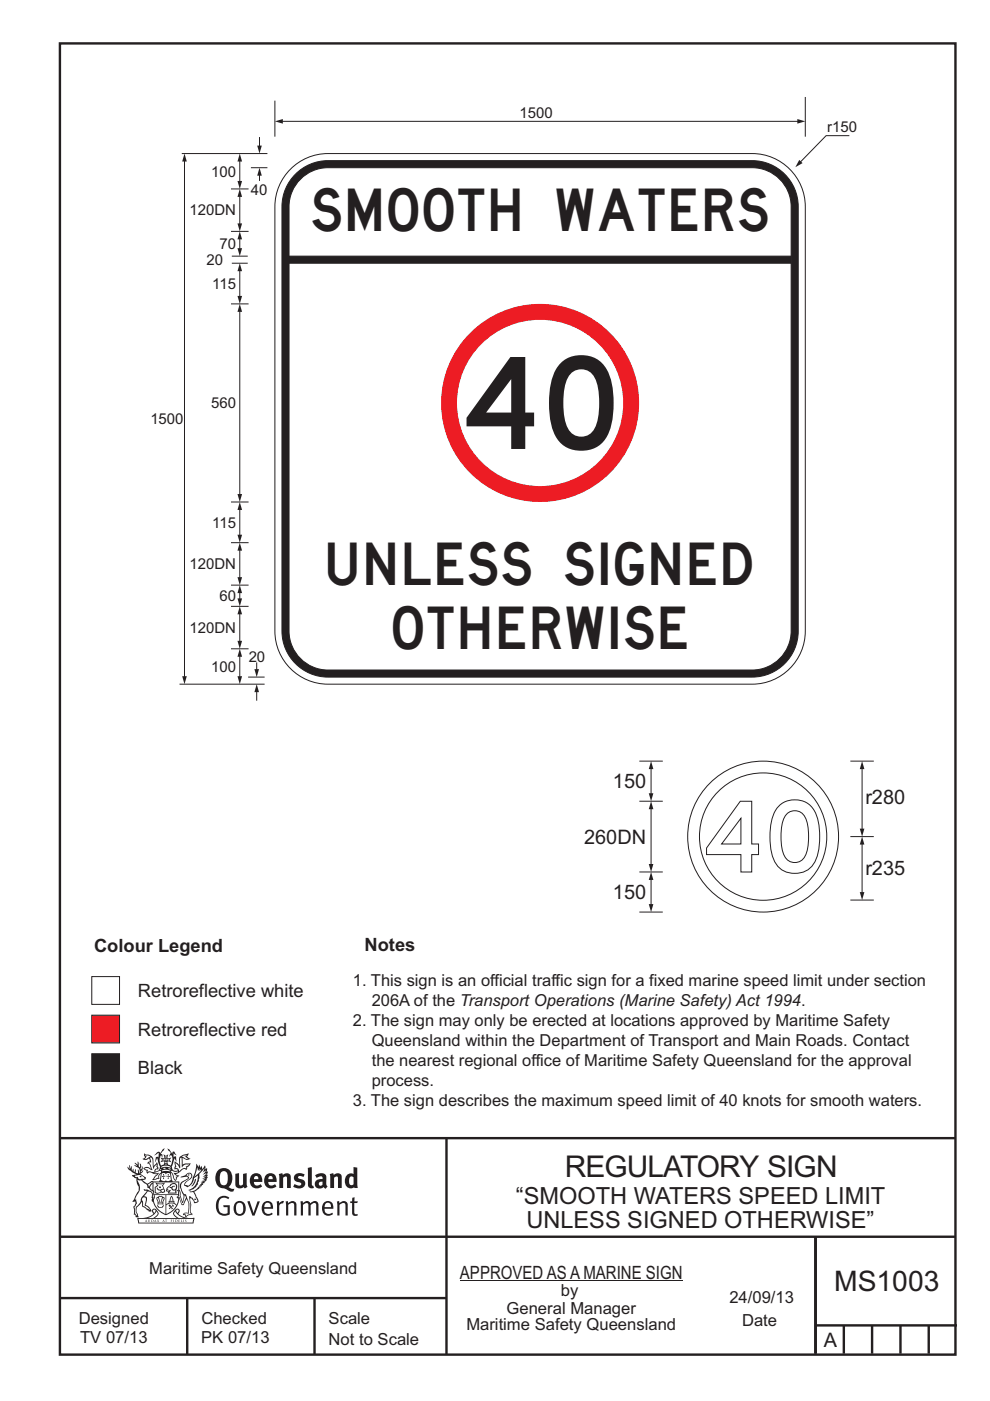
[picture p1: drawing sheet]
<svg xmlns="http://www.w3.org/2000/svg" width="210mm" height="297mm" viewBox="0 0 210 297" stroke-linecap="round" stroke-linejoin="round" font-family="sans-serif">
<g fill="none" stroke="#231f20" stroke-width=".51">
<path d="M12.7 9.2h190v278h-190zM12.7 241.3h189.9M94.7 241.4v45.8M12.7 275.2h82M12.7 262.2h190.1M39.7 275.2v12M66.7 275.2v12M173 262.2v24.8M173 281h30M179 281v6M185 281v6M191 281v6"/>
<path d="M197 281v6"/>
</g>
<path d="M19.5 207.1h5.9v5.8h-5.9z" fill="none" stroke="#231f20" stroke-width=".21"/>
<path d="M19.5 215.2h5.9v5.9h-5.9z" fill-rule="evenodd" fill="#ed1c24" stroke="#231f20" stroke-width=".21"/>
<path d="M19.5 223.4h5.9v5.9h-5.9z" fill-rule="evenodd" fill="#231f20" stroke="#231f20" stroke-width=".21"/>
<g fill="#231f20">
<path d="M47 248.5a2.55 2.55 0 0 0 0 2.7l.3 .1a.81 .81 0 0 0 1-.9v-.6a1.04 1.04 0 0 0-1.1-1.5zM46.3 248.1a1.82 1.82 0 0 1 2.1-.2 1.82 1.82 0 0 1 .9 1.9 2.29 2.29 0 0 1-.8 1.9l.7 .3h.5l-.2 .6a2.87 2.87 0 0 1-2-.7 2.12 2.12 0 0 1-1.7-3.1z" fill-rule="evenodd"/>
<path d="M49.9 248.9l.8-.2v2a.46 .46 0 0 0 .2 .6 .46 .46 0 0 0 .7-.2v-2.2l.7-.2v2.4l.2 .5-.6 .4-.2-.3a1.02 1.02 0 0 1-1.2 .2 1.02 1.02 0 0 1-.6-1.1z" fill-rule="evenodd"/>
<path d="M54 249.5l-.1 .5h.9a.49 .49 0 0 0-.2-.6 .49 .49 0 0 0-.6 .1zM53.4 249.2a1.34 1.34 0 0 1 1.6-.3 1.34 1.34 0 0 1 .6 1.5v.2h-1.7a.77 .77 0 0 0 .5 .8 .77 .77 0 0 0 .9-.3l.3 .4a1.59 1.59 0 0 1-2.1 .2 1.59 1.59 0 0 1-.4-2z" fill-rule="evenodd"/>
<path d="M57 249.5l-.1 .5h.9a.49 .49 0 0 0-.2-.6 .49 .49 0 0 0-.6 .1zM56.4 249.2a1.34 1.34 0 0 1 1.6-.3 1.34 1.34 0 0 1 .7 1.5v.2h-1.8a.77 .77 0 0 0 .5 .8 .77 .77 0 0 0 .9-.3l.3 .4a1.59 1.59 0 0 1-2 .2 1.59 1.59 0 0 1-.5-2z" fill-rule="evenodd"/>
<path d="M59.1 248.9l.8-.2 .1 .4a.95 .95 0 0 1 1-.3 .95 .95 0 0 1 .7 .8v2.3h-.8v-2.3a.46 .46 0 0 0-.8 .1v2.2h-.9z" fill-rule="evenodd"/>
<path d="M62.5 249.1a1.75 1.75 0 0 1 2.1-.1l-.2 .5-.6-.2a.43 .43 0 0 0-.6 .3l.4 .3a1.04 1.04 0 0 1 1.2 1.2 1.04 1.04 0 0 1-1.4 .9l-1.2-.4 .3-.6 1 .4 .4-.4a.88 .88 0 0 0-1-.5l-.4-.2-.1-.4z" fill-rule="evenodd"/>
<path d="M65.3 247.6l.8-.2 .1 3.8 .2 .2 .2 .5a.88 .88 0 0 1-1-.1 .88 .88 0 0 1-.3-1z" fill-rule="evenodd"/>
<path d="M67.8 250.6a.43 .43 0 0 0-.1 .7 .43 .43 0 0 0 .7-.1v-.7zM66.8 249.2a1.7 1.7 0 0 1 2.4 .1v1.8l.3 .4-.4 .5-.5-.3a1.03 1.03 0 0 1-1.7-.2 1.03 1.03 0 0 1 .8-1.5h.7v-.4a.8 .8 0 0 0-1.2 .1z" fill-rule="evenodd"/>
<path d="M69.9 248.9l.8-.2 .1 .4a.95 .95 0 0 1 1-.3 .95 .95 0 0 1 .7 .8v2.3h-.8v-2.3a.46 .46 0 0 0-.8 .1v2.2h-.8z" fill-rule="evenodd"/>
<path d="M74.3 249.5a1.48 1.48 0 0 0 0 1.7l.4 .1 .3-.2v-1.5l-.3-.2zM75 247.4l.8 .2 .1 4.3h-.7l-.1-.2a1.26 1.26 0 0 1-1.4 0 1.26 1.26 0 0 1-.6-1.3 1.29 1.29 0 0 1 .5-1.3 1.29 1.29 0 0 1 1.4-.2z" fill-rule="evenodd"/>
<path d="M46.4 253.9a1.72 1.72 0 0 1 2.2 0l-.2 .3a1.24 1.24 0 0 0-1.4-.1 1.24 1.24 0 0 0-.7 1.3 1.49 1.49 0 0 0 1.3 2l.7-.2v-1.3h-.9l-.1-.4h1.4v2a1.93 1.93 0 0 1-2.2-.1 1.93 1.93 0 0 1-.7-2.2l.2-.7z" fill-rule="evenodd"/>
<path d="M50.3 255.2a1.65 1.65 0 0 0 .3 2.2 .99 .99 0 0 0 1-1.5 .78 .78 0 0 0-.4-.8 .78 .78 0 0 0-.9 .1zM50 254.9a1.33 1.33 0 0 1 1.6-.1 1.33 1.33 0 0 1 .5 1.5 1.31 1.31 0 0 1-1.3 1.5 1.31 1.31 0 0 1-1.3-1.6l.1-.5z" fill-rule="evenodd"/>
<path d="M52.5 254.7l.4-.1 .9 2.6 .8-2.5h.5l-1.1 3h-.5z" fill-rule="evenodd"/>
<path d="M56.2 255.2l-.2 .7h1.4a.7 .7 0 0 0-.3-.8 .7 .7 0 0 0-.9 .1zM55.9 255a1.22 1.22 0 0 1 1.5-.2 1.22 1.22 0 0 1 .5 1.5h-1.9a.93 .93 0 0 0 .5 1 .93 .93 0 0 0 1.2-.2l.1 .3a1.43 1.43 0 0 1-1.7 .1 1.43 1.43 0 0 1-.6-1.7z" fill-rule="evenodd"/>
<path d="M58.7 254.8l.4-.2 .1 .5 .4-.3 .6-.2-.2 .6a.66 .66 0 0 0-.8 .6v1.9h-.4z" fill-rule="evenodd"/>
<path d="M60.6 254.8l.4-.2 .1 .5a.94 .94 0 0 1 1-.4 .94 .94 0 0 1 .8 .7v2.3h-.5l-.1-2.5a.81 .81 0 0 0-1.2 .3v2.2h-.4z" fill-rule="evenodd"/>
<path d="M63.7 254.7l.5-.1 .1 .5 .4-.3a.78 .78 0 0 1 1.1 .3 .9 .9 0 0 1 1-.5 .9 .9 0 0 1 .7 .8v2.3h-.4l-.1-2.5a.67 .67 0 0 0-1.1 .3v2.2h-.5v-2.4l-.4-.2-.7 .4v2.2h-.5z" fill-rule="evenodd"/>
<path d="M69 255.2l-.2 .7h1.4a.7 .7 0 0 0-.3-.8 .7 .7 0 0 0-.9 .1zM68.7 255a1.22 1.22 0 0 1 1.5-.2 1.22 1.22 0 0 1 .5 1.5h-1.9a.93 .93 0 0 0 .5 1 .93 .93 0 0 0 1.2-.2l.1 .3a1.44 1.44 0 0 1-1.7 .1 1.44 1.44 0 0 1-.6-1.7z" fill-rule="evenodd"/>
<path d="M71.4 254.8l.5-.2 .1 .5a.94 .94 0 0 1 1-.4 .94 .94 0 0 1 .7 .7v2.3h-.4l-.1-2.5a.81 .81 0 0 0-1.2 .3v2.2h-.5z" fill-rule="evenodd"/>
<path d="M74.7 254l.5-.2v.9h.7l-.1 .4h-.7l.1 2.2 .1 .1h.5l.1 .3a.75 .75 0 0 1-1.2-.6v-2h-.4v-.4h.4z" fill-rule="evenodd"/>
<path d="M30.8 244.9l1.1 .3-.9 .5h-.4l.5-.5zM31.8 245.5l.2-.1a2.44 2.44 0 0 1 .4 2l.1 .4 .7-1-.1 .6 .3 .3a.57 .57 0 0 0-.6 .8l-1-.2-.5 .2 .1-.5-.7-.2 .6-.2 1 .5 .1-.1-.6-1.3-.2-.1 .5-.1zM30.7 244.5l-.2 .4 .3 .4-.6 .4a1.04 1.04 0 0 0 1.4-.1l.2 .7h-.4l-.2 .4a.94 .94 0 0 1 .9 1.1l-.2-.1a1.16 1.16 0 0 0-1.5-.1l.3 .4 .4 .2 .1 .5 .2 .2v-.2a.94 .94 0 0 1 1.1 .2h.9l-1.2 1.2a1.13 1.13 0 0 0 1.2-.2l.4-.1-.1-.4 .5-.7a.83 .83 0 0 0-.6 1.1l-.3-.1-.7 .3 1.1-1.4-.5 .2-.5-.1 1.3-.5-.2-.2-.8 .4v-.3l.2-.2 .3 .1 .1-.3-.2-.4v-.6l-.2-.3-.6 .9v-.7a1.42 1.42 0 0 0-1.7-1.8z" fill-rule="evenodd"/>
<path d="M38.5 245.3l.5-.3 .7-.1-.6 .3 .8 .5h-.3zM38.3 245.5h.2l.1 2a1.69 1.69 0 0 1 1.5-.7l-.7 .5 .1 .5a1.1 1.1 0 0 0-1.5 .6l-.1-.5-.2-.2h-.5l.2-.4-.2-.7a1.42 1.42 0 0 1 .8 1.1l.2-.1zM37.1 246.2l.1 1-.2 .3v.5l.6-.1 .1 .2a.96 .96 0 0 1-1.1-.1l-.1 .1a1.06 1.06 0 0 0 1.3 .2v.1a.72 .72 0 0 1-1 .2l.3 .5 .6 .3-.4 .1-.1 .7-.3-.4-.3-1.1-.4-.4 .4 .9a1.54 1.54 0 0 0 .6 1.2l.2-.3a.58 .58 0 0 1 .5-.7l.1-.2h-.3l-.4-.3 .9-.5a.93 .93 0 0 1 1.1-.5l.1 .2 .2-.1 .1-.5a.99 .99 0 0 0 .7-.9l-1.3 .1-.4 .3v-1.5l.9 .4 .8-.3h-.3l-.5-.4 .4-.7-.7 .2a1.46 1.46 0 0 0-1.3 2.1v.4l-.2-.4z" fill-rule="evenodd"/>
<path d="M35.6 248.9l.2 .1-.1 .4h.3l-.3 .1v.5l-.1-.6h-.3l.3-.1z" fill-rule="evenodd"/>
<path d="M34.6 248.9l.2 .1-.1 .3 .4 .1h-.4v.6l-.1-.5-.3-.1h.3z" fill-rule="evenodd"/>
<path d="M34.3 248.8a.57 .57 0 0 1 .9 .2 .57 .57 0 0 1 .9-.2l.2 1.4-.2 .1a.57 .57 0 0 1-.9-.1 .69 .69 0 0 1-1.1 0zM34.2 248.1l-.3 2.1-.2 .4h2.9l-.1-.4-.3-2.1h-.2v.3l-.8-.1-.9 .1 .1-.3z" fill-rule="evenodd"/>
<path d="M34.2 252.4a.3 .3 0 0 0 .6 0 .3 .3 0 0 0-.6 0zM33.3 251l.3 .3-.3 .3a.79 .79 0 0 0 0 1.3l.8-.2-.1-.3a.55 .55 0 0 1-.7-.6h.1l.1 .3 .4 .1 .8-.2-.4-.7 .4-.3-.7 .1zM33 250.7l1.1 .2 .9-.2-.4 .7 .4 1.1a.56 .56 0 0 1-.8 .3l-.2 .1a.73 .73 0 0 1-.9 .1 .73 .73 0 0 1-.3-.9v-.4l.5-.4z" fill-rule="evenodd"/>
<path d="M35.6 251.9l.7-.5a.58 .58 0 0 1 1-.1 .58 .58 0 0 1-.5 .9l-.2-.3a.43 .43 0 0 1 .6-.3v-.1a.57 .57 0 0 0-.8 .2l-.2-.1-.3 .2 .4 .1a.55 .55 0 0 0 .9 .5v.5h-1.3l.3-.4-.1-.2-.6 .1 .2-.2-.2-.1zM35.4 251.8l-.1 .2a.39 .39 0 0 0 .2 .7l.3-.1-.2 .5h1.9l-.1-.8a.86 .86 0 0 0-.1-1.4 .86 .86 0 0 0-1.3 .4z" fill-rule="evenodd"/>
<path d="M36 254.8h.8v.2h-.8zM36.4 253.8l.2 .8h-.4zM36.4 253.5l-.3 .5-.1 .6h-.2v.4l-.7 .4 .1 .2a1.48 1.48 0 0 1 2.2 .1l.2-.1-.6-.5v-.5h-.2l-.1-.6z" fill-rule="evenodd"/>
<path d="M35.8 255.4l.3 .1 .2 .3 .3-.2-.2-.2a.38 .38 0 0 1 .4 .5l-.1-.2-.3 .3 .3 .2-.3 .2-.1-.3-.4 .3-.1-.2 .4-.3-.2-.1-.1 .1z" fill-rule="evenodd"/>
<path d="M34.5 254h.2v.2l-.3 .6h-.1zM33.6 255.3h.9v.2a.55 .55 0 0 1-.8 .4v-.2h-.2zM33.4 254h.2l.2 .8h-.2zM33.6 255h.8l.1 .1-.8 .1zM33.8 253.7h.5l-.2 1.1h-.2zM33.3 253.8l-.1 .3 .3 1.2a.48 .48 0 0 0-.1 .5 .48 .48 0 0 0 .4 .3l.6-.1a.49 .49 0 0 0 .2-.7l.3-1.2-.1-.3a1.42 1.42 0 0 0-1.5 0z" fill-rule="evenodd"/>
<path d="M33.6 251.6h.5l.1 .3h-.4z" fill-rule="evenodd"/>
<path d="M41.3 250.1l.3-.2-.2 .9-.6 .7h-.2l.5-.7z" fill-rule="evenodd"/>
<path d="M39.7 249l.3-.2 .5 .2a.88 .88 0 0 1-.6 1.1 1.22 1.22 0 0 0-.8 1.3l.5 .2a.72 .72 0 0 0 .9-.4l.5-.8 .2-.6 .8-.6v.3a2.85 2.85 0 0 1-2 2.8l.1 .1a2.13 2.13 0 0 0 1.9-1.5l-.1-.2a2.01 2.01 0 0 0 .3-1.8l1.2-1.3-.4 1 .7-.5-.7 1 .8-.4-.8 .8 .7-.1-.9 .5 .8-.1-.8 .4h.7l-.8 .3 .3 .2h-.4l.2 .4-.4-.1 .2 .3h-.4l.1 .3h-.1a2.16 2.16 0 0 1-2 1l.1 .2h.4a.76 .76 0 0 1 .7 .7l.5 1.2-.6 .2a1.45 1.45 0 0 0-1.2-1.3l.3 1.8-.1 1.9 .4 .2a1.07 1.07 0 0 0-1.2 .4v-.3l-.5-.2a.87 .87 0 0 1 1-.1l.1-.7a4.4 4.4 0 0 0-.6-3.1l-.1-.3h-.2a2.16 2.16 0 0 1-.7-2.2l.3-.3 1.2-.8a.55 .55 0 0 0-.4-.7zM37.8 252.4a.76 .76 0 0 1 .3 1.1l.6 1.6 .4-1.7 .2 .1a.61 .61 0 0 1-.1 .9l-.3 .9h-.2l-.7-1.6-.3 .1a1.18 1.18 0 0 0 .1-1.4zM41.8 247.5l.2 .8 .3-.6v.6l.3-.5a1.9 1.9 0 0 1-1.1 1.4l-.3 .3zM38.2 249.6l1.4-.1 .2 .1v.3l-.5 .3a1.26 1.26 0 0 0-1 1.9l.2 .7a1.84 1.84 0 0 1 .2 2l-.4-1.3a.96 .96 0 0 0-.4-1.3l-.4 .3a.78 .78 0 0 1-.1 1.3l.2 .2h.4l.4 1.1a.38 .38 0 0 0 .2 .4 .38 .38 0 0 0 .4-.1l.6-1.2a2.94 2.94 0 0 1 .3 2.5v.5l-.8-.1-.3 .4v.2l.4-.1 .1 .4 .2 .1a1.02 1.02 0 0 1 1.3-.5l-.1-.4-.3-.1 .2-1.7-.3-1.4 .1 .1a1.14 1.14 0 0 1 .7 .9 .63 .63 0 0 0 .9-.2 .63 .63 0 0 0-.2-.8l-.6-1.3 .9-.6 .2-.3 .2-.1v-.2h.3l-.1-.3h.4l-.1-.3 .5-.1-.2-.2 .5-.4 .1-.2-.3 .1 .5-.6-.3 .1 .3-.6-.4 .1 .4-.5v-.3l-.3 .2 .1-.6v-.3l-.4 .3-.1-.8-.5 .8-.2-.7-.2 .5-.3-.8-.1 .6-.5-.8-.1 1.4-.7 1.9a1.81 1.81 0 0 1-.9 1.4l-.6-.2a1.75 1.75 0 0 1 1.1-1.2 .75 .75 0 0 0 .1-1.3 .75 .75 0 0 0-1.2 .5z" fill-rule="evenodd"/>
<path d="M41.2 254.2l.3-.1 .1 .3h-.4z" fill-rule="evenodd"/>
<path d="M29.4 258.4h11.6l-.2 .8h-11.3zM31.3 258.2l.5-.1a2.48 2.48 0 0 0 1.4-1.3l.2 .6-.5 .5-.4 .3zM32.5 256.6l.3-.2 .2 .2-.3 .6zM37.2 256.8a2.65 2.65 0 0 0 1.8 1.4h-1.1l-.5-.3-.5-.5zM37.4 256.6l.2-.2 .3 .2-.3 .6zM29.2 258.2l.1 1.2h11.7l.3-1.1-.2-.1a4.1 4.1 0 0 1-3.3-.9l.3-.4-.1-.5a1.06 1.06 0 0 0-1.3 .9l.2 .4 .6 .5h-4.7l.3-.1a.84 .84 0 0 0 .6-.7 .84 .84 0 0 0-.5-.9l-.3-.2-.5 .1-.1 .5 .3 .4a4.2 4.2 0 0 1-3.4 .9z" fill-rule="evenodd"/>
<path d="M31 258.7l.1 .2h-.2zM31 258.6l-.3 .5 .4-.1 .2 .1z" fill-rule="evenodd"/>
<path d="M31.3 258.6h.2v.4a.25 .25 0 0 0 .3-.1 .25 .25 0 0 0-.1-.3h.1a.29 .29 0 0 1 0 .4 .29 .29 0 0 1-.4 0 .29 .29 0 0 1 0-.4z" fill-rule="evenodd"/>
<path d="M32.2 258.6a.22 .22 0 0 1 .3 .2 .22 .22 0 0 1-.3 .2zM32 258.6v.5a.33 .33 0 0 0 .5-.1 .33 .33 0 0 0 0-.4 .33 .33 0 0 0-.5 0z" fill-rule="evenodd"/>
<path d="M32.9 258.7l.1 .2h-.2zM32.9 258.6l-.2 .5 .3-.1 .2 .1z" fill-rule="evenodd"/>
<path d="M33.3 258.6h.2v.2l.3-.2-.2 .2 .2 .3-.3-.2-.1 .2h-.1l.2-.3z" fill-rule="evenodd"/>
<path d="M34.7 258.7l.1 .2h-.2zM34.7 258.6l-.3 .5 .4-.1 .2 .1z" fill-rule="evenodd"/>
<path d="M35 258.6h.4h-.1v.5h-.2l.1-.5z" fill-rule="evenodd"/>
<path d="M36.2 258.6h.3h-.2v.2h.2h-.2l.1 .3h-.2z" fill-rule="evenodd"/>
<path d="M36.7 258.6h.2v.5h-.2z" fill-rule="evenodd"/>
<path d="M37.3 258.6a.22 .22 0 0 1 .3 .2 .22 .22 0 0 1-.3 .2zM37.1 258.6v.5a.33 .33 0 0 0 .5-.1 .33 .33 0 0 0 0-.4 .33 .33 0 0 0-.5 0z" fill-rule="evenodd"/>
<path d="M37.8 258.6h.3h-.1v.2h.1h-.1v.2l.1 .1h-.3z" fill-rule="evenodd"/>
<path d="M38.3 258.6h.3l-.1 .4 .2 .1h-.4z" fill-rule="evenodd"/>
<path d="M38.9 258.6h.2v.5h-.2z" fill-rule="evenodd"/>
<path d="M39.3 258.6h.2l-.2 .1 .2 .2-.1 .2h-.1v-.2l.2 .1z" fill-rule="evenodd"/>
<path d="M34.2 247.4a1.51 1.51 0 0 1 2 .2 2.67 2.67 0 0 0-2.1 0zM35.7 247.6l.4 .2 .1 .2-.4-.1zM34.6 247.7l.4-.1 .2 .2h-.4zM34 247.9l.3 .1-.3 .1zM34.9 246.9l.3-.2 .2 .2zM34.9 245.7h.2v.4h-.2zM35 245.1l.2 .2 .2-.2-.1 .4h-.2zM35.1 246.3h.2l.1 .4-.2-.2-.2 .2zM35.3 245.7h.2v.4h-.2zM34.4 245.7l.3 .1v.2l-.3 .1 .2-.2zM35.7 245.8l.3-.1-.2 .2 .2 .2-.4-.1zM32.7 244.9l1-.5-.1 1-.2-.1-.4 .1-.2 1.1 .5-1 .2 .9a1.84 1.84 0 0 1 .3 1.7l.4 .1a2.48 2.48 0 0 1 2.2 .1l.2-.3-.2-.7 .7-1.7 .4 .6-.2-1-.2-.1-.2 .3v-.9l.6 .4-.6-.7h-.3l-.1 .4-.5-.8-.5-.3 .2 .4 .5 .6-.4 .7 .4-.3a2.06 2.06 0 0 1 0 2.2l-.6-.2-.1-.6 .1-.1 .8 .2-.4-.5 .4-.5-.7 .2-.2-.2 .2-.7-.5 .4-.5-.4 .2 .7-.2 .2-.7-.2 .4 .5-.4 .5 .7-.2 .2 .1-.2 .6-.5 .2a2.02 2.02 0 0 1 0-2.2l.3 .5-.1-.6-.3-.1 .8-1.2-.5 .3-.4 .7-.2-.3a.8 .8 0 0 0-.8 .5z" fill-rule="evenodd"/>
<path d="M29.2 250.1l.3 .2a.61 .61 0 0 1 .8 .3l.3 .2a.8 .8 0 0 1 .6 1l.4 .1 .5 .6a1 1 0 0 1 .5 1l-.1 .7v-.5h-.1a.96 .96 0 0 0-.8-1.3l-.3-.2h-.6l-.1-.1-.2 .1 .2 .3h.5l-1.1 1.4-.2 .9-.4 .6a1.33 1.33 0 0 0-.5 1.8l.2 .5a1.26 1.26 0 0 1-.5-1.4l-.1-.4a1.56 1.56 0 0 0 .4-1.7l-.3 .2 .2-.5a3.2 3.2 0 0 0 .7-3zM30.4 253.9h.4a2.06 2.06 0 0 1-.1 1.6l.7 .5 .4 .5-.6-.2-.8-.6-.1-.9a.51 .51 0 0 1 .1-.9zM28.6 249.3a1.52 1.52 0 0 1 2.1 .6l-1.1 .1-.2-.1-.2-.4-.4 .1zM27.5 247v.8l-.3-.4-.2 .1a3.1 3.1 0 0 0 2 1.5l-1 .1 .5 .6 .5 .1v1.1a1.84 1.84 0 0 1-.2 2.5l-.4 .9-.4 .4 .3 .1 .4-.1 .1 .4-.2 .5-.3 .2 .1 1.8 .2-.1 .2 .6h.2l.4-.1-.1-.5a1.3 1.3 0 0 1-.1-1.6l.8-1.1 .2 1.1 .6 .2 .4 .6 .2-.2 .2 .4 .5-.1a1.85 1.85 0 0 0-1.2-1.3l.1-.3a1.39 1.39 0 0 0 0-1.5h-.5l.5-.6a.66 .66 0 0 1 .9-.4 .66 .66 0 0 1 .3 .9l-.1 .4h.2v.1l-.2 .3 .2 .5 .2-.3a2.24 2.24 0 0 0 .1-2.2 .73 .73 0 0 1-.7-.6 .73 .73 0 0 1 .5-.8l.1-.2a.94 .94 0 0 0-.9 .8 .48 .48 0 0 1-.1-.5 .48 .48 0 0 1 .5-.3l.5-.3a.51 .51 0 0 0-.8 .2l-.5 .3-1-.8 .6-.1 .1-.5-1.1-.7 .5-.4v-.4l-.5 .5 .1-.2a.69 .69 0 0 0 .2-1.1v.5l-.3 .2 .1-1.1-.3-.2 .1 .6-.1 .2-.4-1.2v.6l-.7-.3 .6 .6-.6-.2 .2 .3a1 1 0 0 1 .8 1.5l-.2-.8v.8l-.5-.2-.1-.7-.2 .6-.2-.1v-.6l-.2 .4-.2-.2 .1-.7-.2 .5z" fill-rule="evenodd"/>
<path d="M29.5 249.5l.3-.2 .3 .3z" fill-rule="evenodd"/>
<path d="M32.4 250.5h5.6v2l-.2-.1v-1.7h-5.2v2.5h5.2v-.8l.1 .2-.1 1.1v-.3h-2.5v4a4.1 4.1 0 0 0 2.6-3.6l.1-.1a4 4 0 0 1-2.8 3.9 4.2 4.2 0 0 1-2.8-4.7l.1 1.3 .1-.1a3.8 3.8 0 0 0 2.5 3.3v-4h-2.5l-.2-.9z" fill-rule="evenodd"/>
<circle cx="40" cy="249.1" r=".17"/>
</g>
<path d="M61.6 35.9a11.2 11.2 0 0 1 8-3.3h90a11.3 11.3 0 0 1 11.2 11.2v90a11.3 11.3 0 0 1-11.2 11.3h-90a11.3 11.3 0 0 1-11.3-11.3v-90a11.2 11.2 0 0 1 3.3-7.9z" fill-rule="evenodd" fill="#fff" stroke="#231f20" stroke-width=".21"/>
<path d="M62.3 37.3a9.7 9.7 0 0 1 7.3-3.2h90a9.8 9.8 0 0 1 9.7 9.7v90a9.8 9.8 0 0 1-9.7 9.8h-90a9.8 9.8 0 0 1-9.8-9.8v-90a9.7 9.7 0 0 1 2.5-6.5z" fill-rule="evenodd" fill="#231f20" stroke="#231f20" stroke-width=".21"/>
<path d="M63.7 38a8.2 8.2 0 0 1 5.9-2.4h90a8.3 8.3 0 0 1 8.2 8.2v90a8.3 8.3 0 0 1-8.2 8.3h-90a8.3 8.3 0 0 1-8.3-8.3v-90a8.2 8.2 0 0 1 2.4-5.8z" fill-rule="evenodd" fill="#fff" stroke="#231f20" stroke-width=".21"/>
<path d="M170.8 20.6v8.4M180.1 28.8h-4.9l-5.4 5.5" fill="none" stroke="#231f20" stroke-width=".21"/>
<path d="M169.5 33.9l.7 .7-1.5 .9z" fill="#231f20"/>
<path d="M59.8 25.7h109.5" fill="none" stroke="#231f20" stroke-width=".21"/>
<g fill="#231f20">
<path d="M169.1 25.2l1.7 .5-1.7 .5z"/>
<path d="M58.3 25.7l1.7-.5v1z"/>
</g>
<path d="M61.3 54.3h106.5v1.5h-106.5z" fill-rule="evenodd" fill="#231f20" stroke="#231f20" stroke-width=".21"/>
<circle cx="114.6" cy="85.4" r="21" fill="#ed1c24"/>
<circle cx="114.6" cy="85.4" r="17.6" fill="#fff"/>
<path d="M55 29.1v1.9" fill="none" stroke="#231f20" stroke-width=".21"/>
<path d="M54.6 30.9h.9l-.5 1.7z" fill="#231f20"/>
<path d="M54.4 146.6v2" fill="none" stroke="#231f20" stroke-width=".21"/>
<path d="M54.4 145.1l.5 1.6h-.9z" fill="#231f20"/>
<path d="M54.4 140.4v1.6" fill="none" stroke="#231f20" stroke-width=".21"/>
<path d="M54 141.9h.9l-.5 1.7z" fill="#231f20"/>
<path d="M38.6 32.6h18.1M39.1 34.1v109.4M38.1 145.1h18M52.6 143.6h3.5" fill="none" stroke="#231f20" stroke-width=".21"/>
<g fill="#231f20">
<path d="M38.6 143.4h1l-.5 1.7z"/>
<path d="M39.1 32.6l.5 1.6h-1z"/>
</g>
<path d="M55 37.1v1.3" fill="none" stroke="#231f20" stroke-width=".21"/>
<path d="M55 35.6l.5 1.6h-.9z" fill="#231f20"/>
<path d="M53.2 35.6h3.5M58.3 21.3v7.7M49.2 54.3h3.3M49.2 55.8h3.3M49 137.6h3.7M49 124.1h3.7M50.9 139.1v4.4" fill="none" stroke="#231f20" stroke-width=".21"/>
<g fill="#231f20">
<path d="M50.4 143.4h.9l-.4 1.7z"/>
<path d="M50.9 137.6l.4 1.6h-.9z"/>
</g>
<path d="M49 106.4h3.7M50.9 108v5.5" fill="none" stroke="#231f20" stroke-width=".21"/>
<g fill="#231f20">
<path d="M50.4 113.4h.9l-.4 1.7z"/>
<path d="M50.9 106.4l.4 1.7h-.9z"/>
</g>
<path d="M49 128.6h3.7M50.9 130.1v5.9" fill="none" stroke="#231f20" stroke-width=".21"/>
<g fill="#231f20">
<path d="M50.4 135.9h.9l-.4 1.7z"/>
<path d="M50.9 128.6l.4 1.6h-.9z"/>
</g>
<path d="M50.9 66v38.9" fill="none" stroke="#231f20" stroke-width=".21"/>
<g fill="#231f20">
<path d="M50.4 104.7h.9l-.4 1.7z"/>
<path d="M50.9 64.4l.4 1.7h-.9z"/>
</g>
<path d="M50.9 34.1v4.4M49 64.4h3.7" fill="none" stroke="#231f20" stroke-width=".21"/>
<g fill="#231f20">
<path d="M50.4 38.4h.9l-.4 1.7z"/>
<path d="M50.9 32.6l.4 1.6h-.9z"/>
</g>
<path d="M50.9 50.6v2.2" fill="none" stroke="#231f20" stroke-width=".21"/>
<g fill="#231f20">
<path d="M50.9 49.1l.4 1.6h-.9z"/>
<path d="M50.4 52.6h.9l-.4 1.7z"/>
</g>
<path d="M49 49.1h3.7M50.9 41.6v5.9" fill="none" stroke="#231f20" stroke-width=".21"/>
<g fill="#231f20">
<path d="M50.4 47.4h.9l-.4 1.7z"/>
<path d="M50.9 40.1l.4 1.6h-.9z"/>
</g>
<path d="M49 40.1h3.7M50.9 57.4v5.5" fill="none" stroke="#231f20" stroke-width=".21"/>
<g fill="#231f20">
<path d="M50.9 55.8l.4 1.7h-.9z"/>
<path d="M50.4 62.7h.9l-.4 1.7z"/>
</g>
<path d="M50.9 125.6v1.4" fill="none" stroke="#231f20" stroke-width=".21"/>
<g fill="#231f20">
<path d="M50.4 126.9h.9l-.4 1.7z"/>
<path d="M50.9 124.1l.4 1.6h-.9z"/>
</g>
<path d="M50.9 116.6v5.9" fill="none" stroke="#231f20" stroke-width=".21"/>
<g fill="#231f20">
<path d="M50.4 122.4h.9l-.4 1.7z"/>
<path d="M50.9 115.1l.4 1.6h-.9z"/>
</g>
<g fill="none" stroke="#231f20" stroke-width=".21">
<path d="M49 115.1h3.7M135.6 161.4h5M135.6 184.9h5M138.1 186.4v5.4"/>
<circle cx="161.9" cy="177.4" r="16"/>
<circle cx="161.9" cy="177.4" r="13.5"/>
</g>
<g fill="#231f20">
<path d="M137.6 191.7h1l-.5 1.7z"/>
<path d="M138.1 184.9l.5 1.7h-1z"/>
</g>
<path d="M135.6 169.9h5M138.1 171.4v11.9" fill="none" stroke="#231f20" stroke-width=".21"/>
<g fill="#231f20">
<path d="M137.6 183.2h1l-.5 1.7z"/>
<path d="M138.1 169.9l.5 1.7h-1z"/>
</g>
<path d="M182.9 162.9v12.9" fill="none" stroke="#231f20" stroke-width=".21"/>
<g fill="#231f20">
<path d="M182.4 175.7h.9l-.4 1.7z"/>
<path d="M182.9 161.4l.4 1.7h-.9z"/>
</g>
<path d="M138.1 162.9v5.4" fill="none" stroke="#231f20" stroke-width=".21"/>
<g fill="#231f20">
<path d="M137.6 168.2h1l-.5 1.7z"/>
<path d="M138.1 161.4l.5 1.7h-1z"/>
</g>
<path d="M180.4 161.4h4.9M180.4 177.4h4.9M182.9 178.9v10.4M135.6 193.4h5M180.4 190.8h4.9" fill="none" stroke="#231f20" stroke-width=".21"/>
<g fill="#231f20">
<path d="M182.9 177.4l.4 1.7h-.9z"/>
<path d="M182.4 189.1h.9l-.4 1.7z"/>
</g>
<path d="M97.6 271.6h47.2" fill="none" stroke="#231f20" stroke-width=".21"/>
<text font-size="19.5" fill="#231f20" x="99" y="95.2">40</text>
<text font-size="15" fill="#231f20" x="149.9" y="184.9">40</text>
<g font-size="9" fill="#231f20">
<text x="66.3" y="49.1">SMOOTH WATERS</text>
<text x="69.6" y="124.1">UNLESS SIGNED</text>
<text x="83.4" y="137.6">OTHERWISE</text>
</g>
<text font-size="6.4" fill="#231f20" x="119.8" y="249.6">REGULATORY SIGN</text>
<text font-size="6" fill="#231f20" x="176.9" y="273.7">MS1003</text>
<g font-size="5" fill="#231f20">
<text x="109.4" y="255.2">“SMOOTH WATERS SPEED LIMIT</text>
<text x="111.7" y="260.4">UNLESS SIGNED OTHERWISE”</text>
</g>
<g font-size="4.2" fill="#231f20">
<text x="130" y="167.1">150</text>
<text x="183.5" y="170.4">r280</text>
<text x="123.9" y="178.9">260DN</text>
<text x="183.5" y="185.6">r235</text>
<text x="130" y="190.6">150</text>
<text x="174.7" y="285.6">A</text>
</g>
<g font-size="3.9" fill="#231f20">
<text x="19.9" y="201.8">Colour Legend</text>
<text x="77.3" y="201.6">Notes</text>
<text x="29.3" y="211.4">Retroreflective white</text>
<text x="29.3" y="219.6">Retroreflective red</text>
<text x="29.3" y="227.7">Black</text>
<text x="97.6" y="271.1">APPROVED AS A MARINE SIGN</text>
</g>
<g font-size="3.5" fill="#231f20">
<text x="74.9" y="209.1">1. This sign is an official traffic sign for a fixed marine speed limit under section</text>
<text x="78.9" y="213.4">206A of the Transport Operations (Marine Safety) Act 1994.</text>
<text x="74.9" y="217.6">2. The sign may only be erected at locations approved by Maritime Safety</text>
<text x="78.9" y="221.8">Queensland within the Department of Transport and Main Roads. Contact</text>
<text x="78.9" y="226.1">the nearest regional office of Maritime Safety Queensland for the approval</text>
<text x="78.9" y="230.3">process.</text>
<text x="74.9" y="234.5">3. The sign describes the maximum speed limit of 40 knots for smooth waters.</text>
<text x="31.7" y="270.1">Maritime Safety Queensland</text>
<text x="119" y="274.8">by</text>
<text x="16.7" y="280.7">Designed</text>
<text x="42.7" y="280.7">Checked</text>
<text x="69.7" y="280.7">Scale</text>
<text x="107.4" y="278.6">General Manager</text>
<text x="154.7" y="276.2">24/09/13</text>
<text x="157.4" y="281.2">Date</text>
<text x="17" y="284.8">TV 07/13</text>
<text x="42.7" y="284.8">PK 07/13</text>
<text x="69.7" y="285.2">Not to Scale</text>
<text x="98.9" y="282.1">Maritime Safety Queensland</text>
</g>
<g font-size="3.2" fill="#231f20">
<text x="110.2" y="25">1500</text>
<text x="175.4" y="27.9">r150</text>
<text x="44.8" y="37.4">100</text>
<text x="53.2" y="41.3">40</text>
<text x="40.2" y="45.7">120DN</text>
<text x="46.6" y="52.8">70</text>
<text x="43.8" y="56.2">20</text>
<text x="45" y="61.2">115</text>
<text x="31.9" y="89.9">1500</text>
<text x="44.8" y="86.6">560</text>
<text x="45" y="111.9">115</text>
<text x="40.2" y="120.7">120DN</text>
<text x="46.6" y="127.4">60</text>
<text x="40.2" y="134.2">120DN</text>
<text x="44.8" y="142.4">100</text>
<text x="52.7" y="140.3">20</text>
</g>
</svg>
